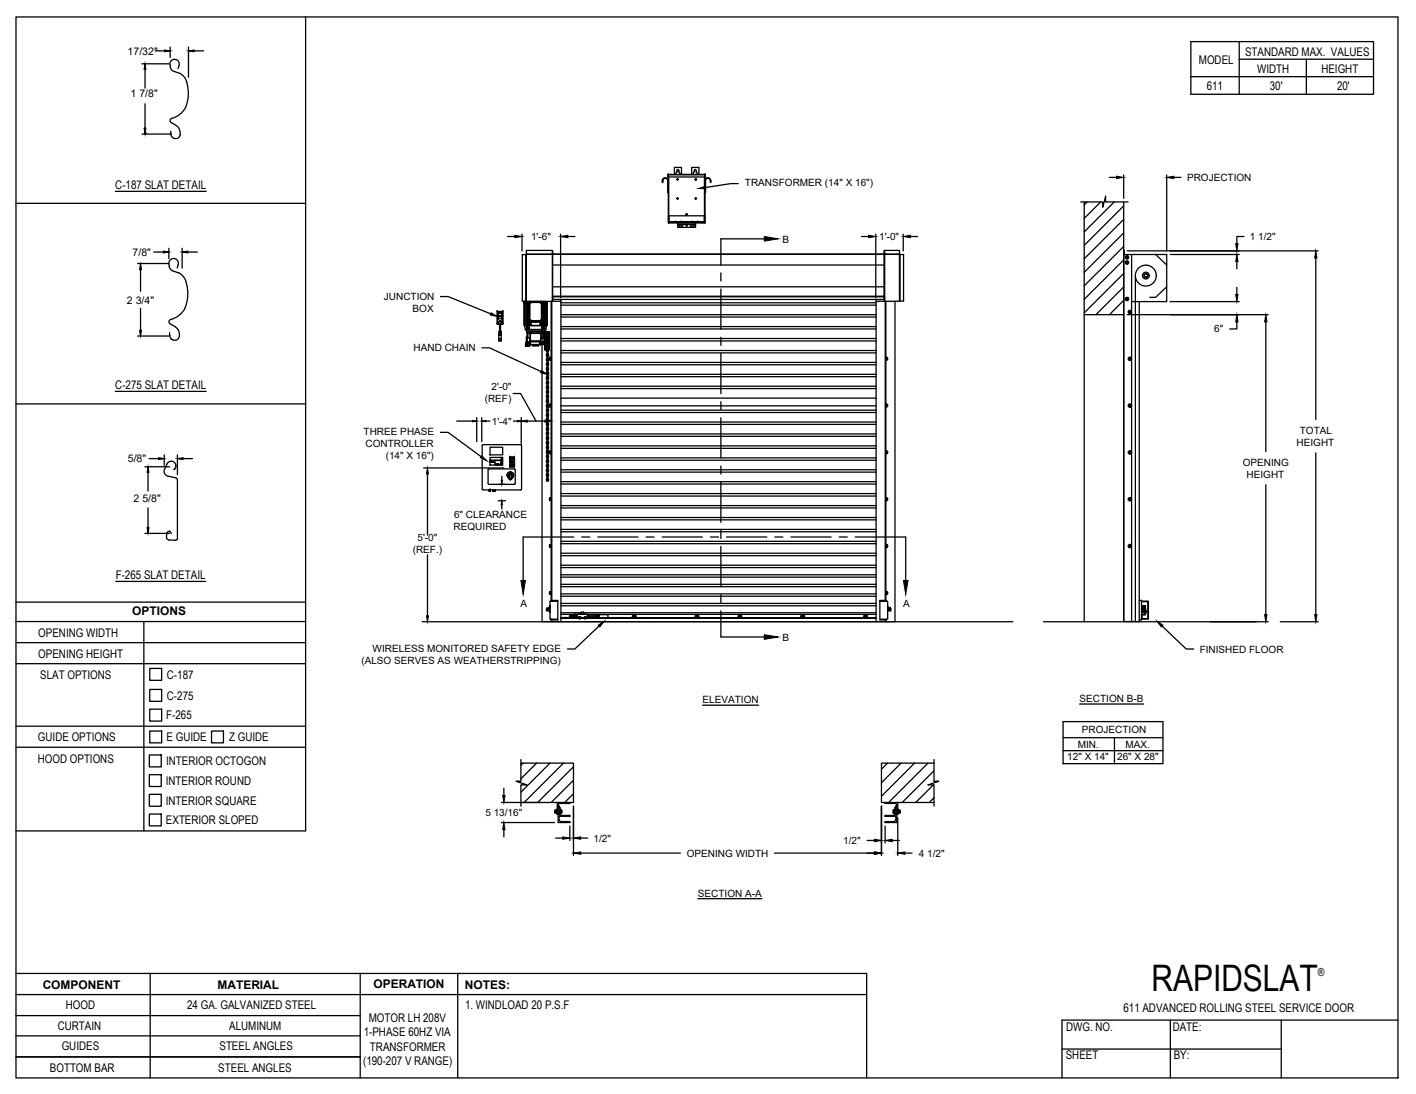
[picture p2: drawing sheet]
<svg xmlns="http://www.w3.org/2000/svg" width="279mm" height="216mm" viewBox="0 0 279 216" stroke-linecap="round" stroke-linejoin="round" font-family="sans-serif">
<!-- layer: MOTOR LH -->
<g fill="none" stroke="#000" stroke-width=".25">
<path d="M130.7 35.7a.59 .59 0 0 1 .6-.6 .59 .59 0 0 1 .6 .6h-.2v2.3h.2M130.7 35.7h.1v.3h-.1zM130.8 35.7a.48 .48 0 0 1 .5-.5 .48 .48 0 0 1 .4 .5M131.8 34.5v.4v-.4M131.9 34.5h.1M131.9 34.9v9.1h7.2v-9.1M131.9 34.4v.1M132 34.9l-.1 8.9h7.1M133.1 34.4v-1.4h1.4v1.4M133.4 34.4l.2-.8 .2-.2 .1 .2 .3 .8M133.5 35.4h.3l-.1 .2zM133.5 39.2l.2-.2 .1 .2-.1 .1z"/>
<path d="M133.7 35.4v-.2v.2M136.5 34.4v-1.4h1.4v1.4M137 33.6l.2-.2 .2 .2M137 33.9l-.2 .5M137 33.6v.3M137.1 39.2l.2-.2 .1 .2-.2 .1zM137.2 35.2l.2 .2-.1 .2-.2-.2zM137.3 33.9l.3 .5M137.4 33.6v.3M139 34.9v9.1M139.1 34.4v.1M139.1 34.4l-7.3 .1h7.3v.4h-7.3v-.4"/>
<path d="M139.1 34.4l.1 .1M139.1 34.5h.1M139.1 34.5l.1 .4zM139.2 35.7a.48 .48 0 0 1 .5-.5 .48 .48 0 0 1 .4 .5M139.2 35.7v2.3h-.1M140.2 35.7h.1v.3h-.1zM140.3 35.7a.58 .58 0 0 0-.6-.6 .58 .58 0 0 0-.6 .6h.1M213.2 39.9h4.4v1l.5-2v1h4.5M213.9 39.9v82.8M214.5 39.9l-.6 .5M217.2 39.9l-3.3 3.2M218.1 38.9h.1"/>
<path d="M219.9 39.9l-6 5.9M221.7 39.9v82.8M103.1 50.2h.7v9.2h-.7zM103.4 59.8h.1M103.5 59.8h.1M103.5 59.8v4.4M103.5 59.7h.1M103.5 59.7h.4M103.5 59.7l-.1 .1M103.6 59.4l-.1 .3M103.7 59.8h-.3h.4v4.4M103.8 50.2v9.2"/>
<path d="M103.8 59.4h.1M103.9 50.2h-.1M103.9 59.5h.1M103.9 59.5v.2M103.9 50.2h5.2M103.9 50.1h4.9M103.9 59.4v.1M104 59.7v4.6h-.5M104 59.8h-.5v4.4M104.1 59.5v.2M104.1 59.8v4.4M104.1 59.7v.1"/>
<path d="M104.3 59.8h.1M104.3 59.8h-.3v4.4h.3M104.4 59.8l-.1 .2M104.4 59.7h-.5M104.4 59.6h2.5v3.8h-2.5zM104.4 59.5h.1M104.4 59.9v3.2M104.5 59.8v.1zM104.5 59.5l-.1 .2v3.6M104.5 59.9l.2-.2h1.9l.2 .2v3.2l-.2 .2h-1.9l-.2-.2zM104.5 59.8h.1M104.5 59.5h2.3"/>
<path d="M104.6 59.7l-.1 .1M104.6 59.6l.1 .1zM104.7 59.6h1.9M105.1 59.5h.1M105.7 59.5h.1M106.6 59.6l.1 .1M106.7 59.7l.1 .1M106.8 59.5l.2 .2M106.8 59.8v.1M106.8 59.8l.1 .1h-.1M106.8 59.8l.1 3.3M106.9 59.9l-.3-.3h-1.9l-.2 .2v3.3"/>
<path d="M106.9 59.5h.1M107 59.7v3.6M107 59.5v63.2M107 59.7h.1M107 59.8v4.4l-.2-.1M107 59.8h.1M107.2 59.7v.1M107.3 59.5v.2h-.3M107.4 59.7v4.6M107.5 59.7h.3M107.5 59.5v.2h-.2M107.6 59.8v4.4"/>
<path d="M107.8 59.8h.1M107.8 59.8h.2h-.2M107.8 59.5v.2M107.8 59.7v4.6M107.9 59.8v4.4M108 59.8h.1M108 59.8h-1M108 59.8v4.4h-.6M108.8 59.5v59.2M108.9 50.1v.1M108.9 59.5v59M109 50.1v-.7h-5.1v10"/>
<path d="M109 58.6v.7M109 59.5h1.7M109 50.2v9.3h-5.1M109 58.4h65.6M109 58.7h.1M109 59.2h.1M109 58.8h.1M109 59h.1M109.1 50.1l-.3 .1M109.1 59.1v-8.9h65.3v8.9M109.1 49.4v.7h65.3v-.7M109.1 59.1h65.4"/>
<path d="M109.1 58.6h65.3M109.1 52.3h65.3M109.1 56.6h65.3M109.1 59.1v.4M110.7 59.1v63.6M110.7 59.8h62.2M131.9 42.6h7.2M131.9 43.8h.1M131.9 42.7h.1M131.9 42.6v1.4M132 43.8v.1M132 43.8v.2"/>
<path d="M132 43.8h7M132 43.8h.1M132 42.6v1.2M132 43.9h7zM132.4 43.9h6.2M133 43.8v.1M133.3 43.8h.1M133.7 44.3h3.5h-3.5M133.7 44v.9h3.5v-.9M133.8 43.8v.1M134.1 44.4l-.1 .2h.6l.1-.1-.1-.1M134.1 44.4h.5"/>
<path d="M134.4 43.8h.1M134.7 43.8v.1M135.4 42.2l-.1 .1 .1 .1h.2v-.2M135.4 42.3h.2M136.3 43.8v.1M136.3 44.4l-.1 .2h.7l.1-.1-.1-.1M136.3 44.4h.6M136.6 43.8h.1M137.1 43.8v.1M137.7 43.8h.1M138 43.8v.1M138.6 43.8v.2"/>
<path d="M139 43.8h.1M139 42.6v1.2M139 43.8l-.1 .1M139 42.7h.1M139.1 43.8h.1M139.1 42.6v1.4M172.9 59.1v63.6M174.4 50.1l3.1 .1M174.4 50.2h.2v9.3M174.5 58.9h.1M174.5 58.7h.1M174.5 59.2h.1"/>
<path d="M174.5 58.4v1.1M174.6 50.1v-.7h2.9v10l-4.6 .1M174.6 50.2h3.7v9.2h-.8M174.6 58.6v.7M174.7 50.1v.1M174.7 59.5v59M174.8 50.1v.1M174.8 59.5v59M176.6 59.5v63.2M177.5 50.2h.1M177.5 50.2v9.3M177.6 50.2v9.2"/>
<path d="M221.7 50.2h.1M221.7 49.5h.1M221.7 53h.1M221.7 50.3h.1M221.7 40.6l-7.8 7.8M221.7 43.3l-7.8 7.8M221.7 46l-7.8 7.7M221.7 48.6l-7.8 7.8M221.7 51.3l-7.8 7.8M221.7 54l-7.8 7.7M221.7 56.6l-5.5 5.5M221.7 59.3l-2.8 2.8"/>
<path d="M221.8 49.5v.7v-.7M221.8 50.2h.1M222.4 51.6l.2 .1zM222.4 52l.2-.1zM222.4 51.6l-.2 .1v.2l.2 .1M222.4 50.6l.2 .1zM222.4 51l.2-.1zM222.4 50.6l-.2 .1v.2l.2 .1M222.4 58.8l.2 .1zM222.4 59.2l.2-.1zM222.4 58.8l-.2 .1v.2l.2 .1M222.4 58.8l-.2 .1 .1 .3 .3-.1-.1-.3"/>
<path d="M222.4 50.6l-.2 .1 .1 .3 .3-.1-.1-.3M222.4 50.6h.1M222.4 58.8h.1M222.5 51.6l.1 .3-.3 .1-.1-.3 .2-.1M222.5 50.6h.1M222.5 51.6h.1M222.6 51.7h.1M222.6 51.7v.2v-.1M222.6 51.9h.1M222.6 50.7h.1M222.6 50.7v.2v-.1M222.6 50.9h.1"/>
<path d="M222.6 58.9h.1M222.6 58.9v.2v-.1M222.6 59.1h.1M223.3 50.2v72.5M223.3 59.5h6.8M224 54.4v68.3M224.8 59.5v63.2h-3.1v-72.5h8.5v9.3M226.1 54.7h.1l.1 .1h-.2zM226.4 54.3a.36 .36 0 0 0-.6-.1 .36 .36 0 0 0 .3 .6 .37 .37 0 0 1-.3-.6 .37 .37 0 0 1 .6-.1 .37 .37 0 0 1-.2 .6l.2-.3M226.4 54.3h.1M226.4 54.3l.1 .1M226.5 54.4h.1"/>
<path d="M228 50.2l2.2 2.1M230.2 56.6l-2.2 2.1h-1.1M98.1 64h.3M98.1 61.5h1.1v2.3M98.1 61.5h.1M98.1 63.8h.1M98.1 61.5v2.5M98.1 61.5h1.1M98.3 61.7l.1 .1zM98.3 62.8h.1M98.3 62.9h.1M98.3 62.3h.1"/>
<path d="M98.3 62.4h.1M98.3 61.7h.1M98.3 61.8h.1M98.3 63.9v.1M98.3 63.9h-.2l.2 .1M98.4 62.9h.1M98.4 62.8h.1M98.4 62.3h.1M98.4 62.4h.1M98.4 61.7h.1M98.4 61.8h.1M98.4 67.2h.1"/>
<path d="M98.4 67.2h.5M98.4 66.9h.5M98.4 63.5h.5M98.4 63.5v.3h-.3M98.4 63.8v.2M98.4 65.9v.2M98.4 66.8v.4M98.4 66.8h.5M98.4 66h.5M98.4 66.2h.5M98.4 66.2v.6M98.5 65.6h.1"/>
<path d="M98.5 65.6h.2M98.5 65.6l-.1 .4M98.5 64h.3M98.5 64h.1M98.6 64v1.6M98.6 63.3l-.2 .2M98.6 63.3h.1M98.7 65.6h.1M98.7 65.6h.2M98.7 63.3l.2 .2M98.8 64v1.6M98.8 64h.1"/>
<path d="M98.8 65.6h.1M98.9 65.6v.4M98.9 65.9v.2M98.9 66h.1M98.9 67.2h.1M98.9 64h.1M98.9 63.8v.2h-.5M98.9 63.5h.1M98.9 66.8v.1M98.9 63.5v.3M98.9 66.2v.6M98.9 63.8h.3"/>
<path d="M98.9 66.9v.3M98.9 63.9h.3zM99 62.8h.1M99 62.9h.1M99 62.3h.1M99 62.4h.1M99 61.7h.1M99 61.8h.1M99.1 62.9h.1M99.1 62.8h.1M99.1 62.4h.1M99.1 62.3h.1"/>
<path d="M99.1 61.7h.1M99.1 61.8h.1M99.2 63.8h.1M99.2 61.5h.1M99.2 61.5v2.5h-.3M103.5 64.2l.2 .8M103.7 65h4M103.7 65l.2 .3M103.7 68.3h.1M103.7 67.7h.1M103.7 68l.2-.1v.1zM103.8 67.7h.1z"/>
<path d="M103.8 67.7h.1M103.8 67.9h.1M103.8 67.9l-.1 .2 .1 .1M103.8 64.2h-.4v-4.4h.4v4.4M103.8 64.2h.2M103.8 67.8l-.1 .1M103.8 67.6v.1M103.8 67.8h.1M103.8 67.8v.1M103.8 68.3h.6M103.8 67.8l.1 .1M103.9 68.1l.1 .1"/>
<path d="M103.9 68.1h.1M103.9 67.6h.1M103.9 68.1v.2l-.1-.1h.1M103.9 67.9h.1M103.9 68.3h.1M103.9 68.3h.1zM103.9 67.9v.2M103.9 64.3h.5l.1 .5h-.6zM103.9 67.7l-.1 .1M103.9 64.3h.1M103.9 67.9l-.2 .1 .1 .3h.5M103.9 68v.1"/>
<path d="M103.9 65.3h3.5M103.9 65.3v.1h3.5v-.1M103.9 67.9l.1 .3M103.9 66.5v1M103.9 64.8h.1M104 68.3h.1M104 68.3h-.1h.1M104 64.8h.1M104 64.8h.2M104 68.3h-.1M104 66.4l.1 .1M104 65.6v-.2v1"/>
<path d="M104 68.2h.2M104 66.5h-.1v1.4M104 67.6v.3M104 67.6v.5M104 67.6l-.1-.1v.7M104 66.5v1h.5M104 65.6h.1M104 67.7h.1M104 68h.1M104 66.5h.1M104 68.1v.1M104 68.1h.1"/>
<path d="M104 67.4h.5M104 68l.1 .1M104.1 68v-.2v.3M104.1 68v.1M104.1 68.1h.1M104.1 66.5v-.8h3.2l.1 .9M104.1 66.5h.1M104.1 64.3l-.1 .6M104.1 65.8h.4M104.1 68h.1M104.1 68.3h.1M104.1 68.3h.1z"/>
<path d="M104.1 68.3h.3M104.1 67.8v.3M104.1 67.7l.1 .2M104.1 67.7h.1M104.1 64.2l3.1 .1M104.1 68.1l.1 .1M104.2 65.7v1M104.2 68.2h.1M104.2 68.3h.1M104.2 67.5v.7M104.2 67.5l-.1 .2M104.2 67.9h.1"/>
<path d="M104.2 64.8h.1M104.2 68.3h-.1h.1M104.2 67.5v.4zM104.2 67.9v.3v-.3M104.2 64.8v.1l-.2-.1M104.2 67.5h.1M104.2 67.7h.3M104.2 68.1h.4M104.3 68.3h.1M104.3 68.2h.2l-.2 .1zM104.3 64.1h.1M104.3 63.3l.2 .2"/>
<path d="M104.3 60v.7M104.3 62.7l.1 .4zM104.3 68.1h.1M104.3 61.7h.1M104.3 60.9v.8M104.3 60h.1M104.3 60.7h.1M104.3 60.7v.2M104.3 61.7v.3M104.3 62.3v.4M104.3 63.1v1.1M104.3 68.1l-.1 .1"/>
<path d="M104.4 60.9l-.1 .9M104.4 61.9v.5M104.4 68.3h.1M104.4 63.4v.8M104.4 68.2h.1M104.4 63.1l.1 .1M104.4 63.1h.1M104.5 68.1l-.2 .2M104.5 63.1v.1M104.5 68.3h-.1M104.5 67.4v.4h-.3M104.5 67.7h.1"/>
<path d="M104.5 63.2l.2 .2M104.5 67.8l.1 .1M104.5 65.8h.1M104.5 66.8h.1M104.5 68.1l-.1 .1M104.5 66.8v.6M104.5 67.9h.1M104.5 63.2l.2 .1M104.5 63.4v.1M104.5 65.7v.1M104.5 67.4v.5M104.5 65.8h.4"/>
<path d="M104.6 66.8v1.1M104.6 63.5v.7h.1v-.7M104.6 64.1l-.3 .1M104.6 66.8h.1M104.6 66.8h-.1M104.6 65.8h.2M104.6 65.8v.9l-.5-.1v-.1M104.6 67.3h.1M104.6 66.8v.5zM104.6 67.9h.1M104.6 67.4v.7M104.6 65.8h.1"/>
<path d="M104.6 65.8v1.5M104.6 67.5l.1 .4M104.6 67.9v.2M104.6 63.3h.1M104.6 66.8h-.1v.6M104.7 67.9v.1h2M104.7 67.3h1.9v.1l-1.9 .1zM104.7 67.9h.1M104.7 67.9h-.1M104.7 64.1h.1M104.7 68h2M104.7 63.3h.1"/>
<path d="M104.7 63.4h1.9M104.8 65.8h.1M104.8 63.5v.7h1.8v-.7M104.9 65.8h-.1M104.9 65.8h1.6M104.9 65.7v.1M105 63.5h.1M105 63.5h.8M105.1 68v.1M105.1 68.1h1.2M105.1 68.1v.1M105.1 68.2h1.1"/>
<path d="M105.1 68.2h.1M105.8 63.5h-.8M105.8 63.5h.1M105.9 63.5h.1M105.9 63.5h.6M106 63.5h.5M106.3 68.1l-.1 .1M106.3 68v.1M106.5 65.8h.1M106.5 65.7v.1M106.5 65.8h.3M106.5 63.5h.1"/>
<path d="M106.6 65.8h.1M106.6 67.5a.25 .25 0 0 0-.1 .2 .25 .25 0 0 0 .1 .2l.1 .1M106.6 67.4v.1M106.6 67.8h.1M106.6 67.8l.1 .2M106.6 68h.1M106.6 67.3v.1M106.6 67.4h.1M106.6 63.3h.1l-.1 .1zM106.6 67.5l-.1 .2 .1 .1M106.7 68h.1M106.7 64.1h.1"/>
<path d="M106.7 65.8h.1M106.7 66.7l-.1 .6M106.7 66.8l-.1 .5M106.7 65.8v.9M106.8 64.1h.1M106.8 65.8h-.1M106.8 63.1h.1l-.1 .1zM106.8 63.2l-.1 .1M106.8 63.4l-2.3 .1M106.8 65.7v.1M106.8 65.7h.5M106.9 63.1l-.3 .3h-1.9"/>
<path d="M107 63.3h.1M107 64.3h.3v.5h.2v-.5h-.1h.4M107 63.4v.8M107 63.3l-.2 .2v.7h-.1v-.7M107 64.1l.3 .1v-4.4v4.4M107.1 64.8h.1M107.2 64.8l.2 .1zM107.2 65.7v1l.2-.1M107.2 66.7h-.4M107.2 67.5h-.6M107.2 67.5l.1 .3M107.2 67.5v.3"/>
<path d="M107.2 67.8h-.6M107.2 67.5h-.5M107.2 64.2v.1M107.3 67.7l-.7 .1M107.3 67.7l-.1 .1M107.3 64.3h-.3l-.1 .5h.5M107.3 64.3h.2M107.3 67.7h.1M107.3 67.5h.1M107.3 67.6h.1M107.3 67.8h.1M107.3 67.6l.1 .4"/>
<path d="M107.3 67.6v.1M107.3 64.8v.1M107.4 67.5v.2M107.4 65.4v1M107.4 66.6l-.1 .9M107.4 66.6l-.7 .1M107.4 64.8h.1M107.4 66.7h.1M107.4 66.6h.1M107.4 66.5v1.5h-.7M107.4 66.5h.1M107.5 66.6h.1"/>
<path d="M107.5 66.6v1.7M107.5 67.9h.1M107.5 65.8h.1v2.9h-.1zM107.5 68.7l.1 .4M107.5 66.3v.3M107.5 68.8l.1 .3M107.6 67.6l.1 1.1M107.6 66.9l.1-1.1v2.9M107.6 65.4l-.1 .4M107.6 65.4l.7 .1M107.6 69.1h.2M107.6 65.4l-.1 .3"/>
<path d="M107.7 68.7v.2M107.7 68.7l-.1 .2h.1M107.7 65.7h.1M107.7 65.7v3M107.7 68.7h.1M107.7 68.7v.1M107.7 65.7l.1-.1v3.3M107.7 67.5h.1M107.7 66.8v-.2v.2M107.7 68v.3v-.2M107.7 66.4v-.3v.3M107.7 67.3h.1"/>
<path d="M107.7 68.1v.3M107.7 67.1h.1M107.7 66.1h.1M107.7 68.4h.1M107.7 65.7v3.1l.1 .1M107.7 65.6v.2M107.7 65.6l-.1 .2M107.7 65.6h.1M107.7 65.7v3.1M107.7 68.8h.1M107.7 65l-.3 .3M107.7 65.7v3.2"/>
<path d="M107.8 65.6v3.3M107.8 68.9h.1M107.8 65.6h.1M107.8 65.6l.2 .4M107.8 69l.2 .4M107.8 68.1l.2 .4M107.8 74.5l.2 .4M107.8 67.6h.1M107.8 67.8h.1M107.8 68.7h.1M107.8 67.4l.2 .2M107.8 72.9l.2 .2"/>
<path d="M107.8 73.8l.2 .2M107.8 64.3l-.1 .7M107.9 68.8h.1M107.9 68.1l.1 .3M107.9 74.5l.1 .3M107.9 69.1h.2M107.9 67.4l.1 .1M107.9 72.9l.1 .1M107.9 73.8l.1 .1M107.9 68.6v.2M108 68.6h.1M108 66h.1"/>
<path d="M108 68.5v.1M108 69.8v.5M108 69.3v-.4h.1v.4M108 68h-.1M108 67.1l-.1 .3M108 66.1v1l.1-1M108 70.7v.5M108 71.6v1.1l.1-1.1M108 72.6l-.1 .3M108 73.5l-.1 .3M108 74.4l-.1 .1M108 75.7l-.1-.4h.2v.4"/>
<path d="M108 76.2v.4M108 77.1v.5M108 78v.5M108 78.9v1.1l.1-1.1M108 79.9l-.1 .3M108 69.7l-.2 .2 .2 .5M108 68.8l-.2 .2M108 67.8l-.2 .2M108 66.9l-.2 .5M108 66l-.2 .5 .2 .2M108 70.6l-.2 .2 .2 .5M108 71.5l-.2 .2 .2 .5"/>
<path d="M108 72.5l-.2 .4M108 73.4l-.2 .4M108 74.3l-.2 .2M108 75.2l-.2 .2 .2 .5M108 76.1l-.2 .2 .2 .5M108 77l-.2 .2 .2 .5M108 77.9l-.2 .2 .2 .5M108 78.8l-.2 .5 .2 .2 .2-.2v-.3l-.1-.2M108 79.8l-.2 .4M108 77.2v-.7l.1 .7M108 68.4v.5M108 69.3v.6"/>
<path d="M108 72.9v.6M108 74.8v.6M108 69.9h.1M108 69.3h.1M108 68.4h.1M108 66.5h.1M108 72h.1M108 73.5h.1M108 72.9h.1M108 74.8h.1M108 77.2h.1M108 79.3h.1"/>
<path d="M108 67.4h.1l-.1 .7zM108 65.8l.1 .1-.1 .3zM108 70.2h.1l-.1 .6zM108 71.1h.1l-.1 .6zM108 73.8l.1 .1-.1 .6zM108 75.6l.1 .1-.1 .6zM108 77.5h.1l-.1 .6zM108 78.4h.1l-.1 .6zM108 68.1v.2M108 66.2v.3M108 67.1v.3M108.1 69.7l.1 .2-.1 .5"/>
<path d="M108.1 68.8l.1 .2M108.1 67.8l.1 .2M108.1 66.9l.1 .5M108.1 66l.1 .5-.1 .2M108.1 70.6l.1 .2-.1 .5M108.1 71.5l.1 .2-.1 .5M108.1 72.5l.1 .4M108.1 73.4l.1 .4M108.1 74.3l.1 .2M108.1 75.2l.1 .2-.1 .5M108.1 76.1l.1 .2-.1 .5M108.1 77l.1 .2-.1 .5"/>
<path d="M108.1 77.9l.1 .2-.1 .5M108.1 79.8l.1 .4M108.1 69.8v.5M108.1 68h.1M108.1 67.1v.3M108.1 70.7v.5M108.1 72.6v.3M108.1 73.5v.3M108.1 74.4v.1M108.1 76.2v.4M108.1 77.1v.5M108.1 78v.5"/>
<path d="M108.1 79.9v.3M108.1 68.5v.1M108.1 68.6h.1M108.1 66h.1M108.1 68.6v.2M108.1 68.4v.5M108.1 69.3v.6M108.1 72.9v.6M108.1 74.8v.6M108.1 68.1v.3M108.1 74.5v.3M108.1 67.4v.1"/>
<path d="M108.1 72.9v.1M108.1 73.8v.1M108.1 68.8h.1M108.2 67.4l-.1 .2M108.2 72.9l-.1 .2M108.2 73.8l-.1 .2M108.2 68.9l.1 .1M108.2 65.6l-.1 .4M108.2 68.9h.1M108.2 65.6h.1M108.2 69l-.1 .4M108.2 68.1l-.1 .4"/>
<path d="M108.2 74.5l-.1 .4M108.3 65.5l-.1 3.4M108.3 65.5v3.5M108.3 69h.1M108.3 65.5h.1M108.3 65.5v1.7M108.3 67.2h.1M108.3 67.2v1.8M108.3 66.8v.4v-.2M108.3 67.5v-.1v.3M108.3 69h-.1M108.4 70.9h.1"/>
<path d="M108.4 70.6h.3l-.2-.1-.1 .4M108.4 79.9h.1M108.4 70.6v.1M108.4 70.6v.3M108.4 79.9v.3M108.5 70.9l.2 .1h-.2zM108.5 79.8h.2l-.2 .1zM108.5 79.9l-.1 .3M108.5 70.5v.5M108.5 79.8v.5M108.7 70.6v.3M108.7 79.9v.3"/>
<path d="M108.7 70.5h.1M108.7 79.8h.1M108.7 71h.1M108.7 69.2h.1M108.8 70.5v.5M108.8 79.8v.5M110.7 62.1h62.2M110.7 78.6h62.2M110.7 76.2h62.2M110.7 76.7h62.2M110.7 73.9h62.2M110.7 74.3h62.2"/>
<path d="M110.7 71.5h62.2M110.7 72h62.2M110.7 69.2h62.2M110.7 69.6h62.2M110.7 66.8h62.2M110.7 67.3h62.2M110.7 64.5h62.2M110.7 64.9h62.2M110.7 62.6h62.2M110.7 60.2h62.2M174.8 70.4v.7M174.8 79.7v.6"/>
<path d="M174.8 70.9h.1M174.8 70.6v.3l.2 .1M174.8 70.6h.3M174.8 71h.1M174.9 79.9h.1l.1 .3M174.9 70.9l.1 .1M174.9 70.7h.1l.1 .2M174.9 79.8h-.1M174.9 70.5l-.1 .1M175 79.9l-.1-.1-.1 .4M175 70.5l.1 .5M175 79.8h.1"/>
<path d="M175.1 79.9h.1M175.1 79.8l-.1 .4M175.1 71h-.1M175.1 70.6v.3M175.1 79.9v.3M175.1 70.6v.1M175.1 70.9h.1M213.9 62.1h7.8M221.7 62l-.1 .1M222.9 70.6l.3 .1zM222.9 71l.3-.1zM222.9 70.6l-.1 .1v.2l.1 .1"/>
<path d="M222.9 79.8l.3 .1zM222.9 79.8l-.1 .1v.3l.1 .1M223.2 70.7v.2v-.1M223.2 79.9v.3v-.1M95.3 87.8l-.2 .1v8.6l.2 .2M95.3 87.8h7.4l.2 .1v8.7l-7.6 .1M96.5 95.6h5M96.5 96.8h.3h-.3M96.5 96.8h.3M96.5 96.8h.1M96.5 96.7v.2h.3v-.2M96.7 88.3h2.5v1.5h-2.5z"/>
<path d="M96.7 90.3h2.5v1.5h-2.5zM96.7 90.8h2.4M96.7 90.9h.2l-.2 .1M96.7 90.9v.1M96.8 96.8h.1M96.8 91.1h.1l-.1 .1zM96.8 90.9v.1M97.1 91.1l.1 .1zM97.3 96.9h.1M97.3 96.8h.1M97.3 96.9h.4h-.4M97.3 96.8h.4h-.4"/>
<path d="M97.3 96.9h.4M97.3 96.8h.4M97.3 96.7v.3h.4v-.3M97.4 91.1l.1 .1zM97.6 90.9h1.2v.8h-1.1zM97.7 96.9h.1M97.7 96.8h.1M97.7 90.9h.1M97.8 91.8h.1M97.8 91.7v.1M97.9 91.8h.1M98 91.8h.1"/>
<path d="M98.1 91.8h.1M98.1 91.8h-.1M98.2 91.8h.1M98.2 91.7h-.4h.4M98.2 91.7v.1M98.2 91.8h-.4M98.3 91.7h.1M98.7 91.7h.1M98.8 91.7h.1M98.9 90.6h.2M98.9 91.5h.2M98.9 90.5l.1 .2z"/>
<path d="M99.1 91.5h-.2l.2 .1M99.1 90.6h.1M99.1 91.5v.1M99.1 91.5h.1M99.1 90.3v1.5M99.1 90.3v1.5v-1.5M100.4 93.9h.1M100.4 93.9v.5M100.4 94.4a.33 .33 0 0 0 .3 .3 .33 .33 0 0 0 .3-.3M100.4 94.3a.65 .65 0 0 1-.2-.9 .65 .65 0 0 1 1 0 .65 .65 0 0 1-.2 .9M100.4 94.4l.3 .2 .3-.2M100.6 93.5l-.2 .4"/>
<path d="M100.6 93.5h.1M100.6 93.5h.3v1h-.3v-1.1v.1M100.6 90.2v1.9M100.6 92.1h.9M100.6 90.2h.9M100.6 93.5h.2M100.6 90.2h.1M100.7 94.6v.1M100.8 93.5h.1M100.8 93.5l.2 .4M100.8 93.5h-.1a.32 .32 0 0 0-.3 .4M100.9 93.3h-.3"/>
<path d="M100.9 93.5l.1 .4M100.9 93.5h.1M100.9 93.4v.1M100.9 91.8h.1M100.9 90.6h.1M100.9 90.5h.1M100.9 90.5v.1M101 91.8h.1M101 91.2h.1M101 91.1v.1M101 90.6h.1M101 90.5h.1"/>
<path d="M101 90.5v.1M101 91.8h-.1M101 91.1h.1M101 93.9v.5M101 93.9h.1M101 90.5l.1 .1M101 91.1l.1 .1M101.1 90.6h.1M101.1 91.2h.1M101.1 91.8h.1M101.1 91.1v.1M101.1 90.5h.1"/>
<path d="M101.5 92.1h.1M101.5 90.2h.1M101.5 90.2v1.9M101.6 92.7l-.1-.2-5.1 .1-.1 2.8 .1 .2M101.6 95.4l-.1 .2M101.7 92.7v2.7M107.8 81.8l.2 .4M107.8 87.2l.2 .5M107.8 90l.2 .4M107.8 91.8l.1 .4h.1h.2v-.4M107.8 80.2l.2 .2M107.8 81.1l.2 .2"/>
<path d="M107.8 82.9l.2 .2M107.8 84.8l.2 .2M107.8 91.1l.2 .2M107.9 81.8l.1 .9 .1-.9M107.9 87.2l.1 .4M107.9 90l.1 .3M107.9 91.8l.1 .3M107.9 80.2l.1 .1M107.9 81.1l.1 .1M107.9 82.9l.1 .1M107.9 84.8h.1M107.9 91.1l.1 .1"/>
<path d="M107.9 91.8h.2M108 80.8l-.1 .3M108 81.7l-.1 .1M108 82.6l-.1 .4M108 83.9l-.1-.4h.2v.4M108 84.4l-.1 .4M108 85.7l-.1-.3 .2-.1v.4M108 86.3v.4M108 87.2h-.1M108 88.1v.4M108 89v.4M108 89.9h-.1"/>
<path d="M108 90.8l-.1 .3M108 93.1l-.1-.4 .2-.1v.5M108 93.5v.5M108 94.4v.5l.1-.5M108 80.7l-.2 .4M108 81.6l-.2 .2M108 82.5l-.2 .5M108 83.4l-.2 .2 .2 .4M108 84.3l-.2 .5M108 85.2l-.2 .5 .2 .2 .2-.2v-.3l-.1-.2M108 86.1l-.2 .2 .2 .5M108 87l-.2 .2"/>
<path d="M108 87.9l-.2 .2 .2 .5M108 88.8l-.2 .2 .2 .5M108 89.8l-.2 .1M108 90.7l-.2 .4M108 91.6l-.2 .2M108 92.5l-.2 .2 .2 .5M108 93.4l-.2 .2 .2 .5M108 94.3l-.2 .5 .2 .2 .2-.2v-.3l-.1-.2M108 83.5v-.6l.1 .6M108 85.4v-.7l.1 .7M108 90.3v.6l.1-.6M108 91.7v-.6l.1 .6"/>
<path d="M108 94.5v-.6l.1 .6M108 80.2v.6M108 85.7v.6M108 92.1v.6M108 80.8h.1M108 80.2h.1M108 82.1h.1M108 86.3h.1M108 85.7h.1M108 90.2h.1M108 92.1h.1M108 94.5h.1"/>
<path d="M108 81.1l.1 .1-.1 .6zM108 83.8l.1 .1-.1 .6zM108 86.6h.1l-.1 .6zM108 87.5h.1l-.1 .7zM108 88.4h.1l-.1 .7zM108 89.3h.1l-.1 .7zM108 93h.1l-.1 .6zM108 82.2h.1M108.1 80.7l.1 .4M108.1 81.6l.1 .2M108.1 82.5l.1 .5M108.1 83.4l.1 .2-.1 .4"/>
<path d="M108.1 84.3l.1 .5M108.1 86.1l.1 .2-.1 .5M108.1 87l.1 .2M108.1 87.9l.1 .2-.1 .5M108.1 88.8l.1 .2-.1 .5M108.1 89.8l.1 .1M108.1 90.7l.1 .4M108.1 91.6l.1 .2M108.1 92.5l.1 .2-.1 .5M108.1 93.4l.1 .2-.1 .5M108.1 80.8v.3M108.1 81.7v.1"/>
<path d="M108.1 82.6v.4M108.1 84.4v.4M108.1 86.3v.4M108.1 87.2h.1M108.1 88.1v.4M108.1 89v.4M108.1 89.9h.1M108.1 90.8v.3M108.1 93.5v.5M108.1 80.2v.6M108.1 85.7v.6M108.1 92.1v.6"/>
<path d="M108.1 87.2v.4M108.1 90v.3M108.1 91.8v.3M108.1 80.2v.1M108.1 81.1v.1M108.1 82.9v.1M108.1 84.8h.1M108.1 91.1v.1M108.2 80.2l-.1 .2M108.2 81.1l-.1 .2M108.2 82.9l-.1 .2M108.2 84.8l-.1 .2"/>
<path d="M108.2 91.1l-.1 .2M108.2 81.8l-.1 .4M108.2 87.2l-.1 .5M108.2 90l-.1 .4M108.4 89.4h.1M108.4 98.6v.1M108.4 80.1v.1M108.4 98.4l.1-.1h.2v.1M108.4 89.1h.3l-.2-.1v.5M108.4 89.4h.3v.1M108.4 89.1v.1M108.4 98.7h.1"/>
<path d="M108.4 98.4h.1M108.4 89.1v.3M108.4 98.4v.3M108.5 89.5h.2M108.5 89.5h.1M108.5 98.4h.2v.3h-.2zM108.5 98.7v.1h.2M108.5 80.2h.2l-.2 .1zM108.5 98.3v.5M108.5 89v.5M108.7 98.7v.1M108.7 89.1v.3"/>
<path d="M108.7 98.3h.1M108.7 89h.1M108.7 80.2v.1M108.7 89.5h.1M108.8 98.3v.5M108.8 89v.5M110.7 99.8h62.2M110.7 97.4h62.2M110.7 97.9h62.2M110.7 95.1h62.2M110.7 95.5h62.2M110.7 92.7h62.2"/>
<path d="M110.7 93.2h62.2M110.7 90.4h62.2M110.7 90.8h62.2M110.7 88h62.2M110.7 88.5h62.2M110.7 85.6h62.2M110.7 86.1h62.2M110.7 83.3h62.2M110.7 83.8h62.2M110.7 80.9h62.2M110.7 81.4h62.2M110.7 80.1h62.2"/>
<path d="M174.8 98.2v.6M174.8 88.9v.7M174.8 98.7h.1M174.8 98.7h.2M174.8 89.4h.1M174.8 89.1v.3l.2 .1M174.8 89.1h.3M174.8 80.2h.1M174.8 80.2h.2M174.8 89.5h.1M174.9 98.6l.1 .1M174.9 98.4h.1l.1 .3"/>
<path d="M174.9 89.4l.1 .1M174.9 89.2h.1l.1 .2M174.9 80.1l.1 .1M174.9 98.3h-.1M174.9 89l-.1 .1M175 98.4l-.1-.1-.1 .4M175 89l.1 .5M175 98.3h.1M175.1 98.4h.1M175.1 98.3l-.1 .4M175.1 89.5h-.1M175.1 89.1v.3"/>
<path d="M175.1 98.4v.3M175.1 89.1v.1M175.1 98.6v.1M175.1 89.4h.1M175.1 80.1v.1M222.9 89.1l.3 .1zM222.9 89.5l.3-.1zM222.9 89.1l-.1 .1v.2l.1 .1M222.9 98.3l.3 .1zM222.9 98.8l.3-.2zM222.9 98.3l-.1 .1v.2l.1 .2M222.9 80.3l.3-.1z"/>
<path d="M223.2 89.2v.2v-.1M223.2 98.4v.2v-.1M108.4 119.9h.1M108.4 119.9l-.1 .1M108.4 117.1v.1M108.4 107.9h.1M108.4 107.9h.3v.1M108.4 116.9h.1M108.4 107.6h.1M108.4 107.6v.1M108.4 107.6v.3M108.4 116.9v.3"/>
<path d="M108.5 116.8l-.1 .4M108.5 116.8h.2l-.3 .1M108.5 108h.2M108.5 108h.1M108.5 116.8v.5M108.5 117.2h.2l-.2 .1zM108.5 107.5l.2 .1h-.2zM108.5 107.6v.4M108.5 116.8h.1M108.5 107.5v.5M108.5 119.7h-.1v.8h.1M108.5 119.7h.1"/>
<path d="M108.5 119.9h.1M108.5 119.6v.1M108.5 119.7v.4M108.7 116.9v.3M108.7 107.6v.3M108.7 116.8h.1M108.7 107.5h.1M108.7 117.2v.1M108.7 108h.1M108.8 107.5v.5M108.8 116.8v.5M108.8 118.5h1.3v3.8h-1.3"/>
<path d="M110.1 118.7h-1.6v3.5h1.6M110.7 119.5h62.2M110.7 119.1h62.2M110.7 117.2h62.2M110.7 117.7h62.2M110.7 115.3h62.2M110.7 115.8h62.2M110.7 113.4h62.2M110.7 113.9h62.2M110.7 111.5h62.2M110.7 112h62.2M110.7 109.2h62.2"/>
<path d="M110.7 109.7h62.2M110.7 106.8h62.2M110.7 107.3h62.2M110.7 104.5h62.2M110.7 104.9h62.2M110.7 102.1h62.2M110.7 102.6h62.2M110.7 100.2h62.2M173.6 118.7h1.6v3.5h-1.6M174.8 107.4v.7M174.8 116.7v.6M174.8 117.2h.1"/>
<path d="M174.8 117.2h.2M174.8 107.9h.1M174.8 107.6v.3M174.8 107.9l.2 .1M174.8 107.6h.3M174.8 108h.1M174.9 118.7v-.2h-1.3v3.8h1.3v-.1M174.9 117.1l.1 .1M174.9 116.9h.1l.1 .3M174.9 107.9l.1 .1M174.9 107.7h.1v.2M174.9 116.8h-.1"/>
<path d="M174.9 107.5l-.1 .1M175 116.9l-.1-.1-.1 .4M175 116.8h.1M175 107.5l.1 .5M175.1 116.9h.1M175.1 107.9h.1M175.1 116.8l-.1 .4M175.1 108h-.1M175.1 107.6v.3M175.1 116.9v.3M175.1 107.6v.1M175.1 117.1v.1"/>
<path d="M175.2 119.9h.1M175.2 119.7v.8M175.2 119.9v.6h.1v-.5h-.1M222.9 107.5l.3 .2zM222.9 108l.3-.1zM222.9 107.5l-.1 .2v.2l.1 .1M223.2 107.7v.2v-.1M224.8 118.5h.4v3.8h-.4M225.2 118.6h1.4v3.6h-1.4M225.2 118.7h1.3v3.4h-1.3M225.5 119.6v.6l.1-.1M225.5 119.6h.5v.6"/>
<path d="M225.5 119.6v.3h.2h.3v-.3M225.5 119.7h.1M225.5 119.7h.5M225.6 119.6h.3M225.7 119.7h.2v.4M225.7 119.7h-.1v.4M225.7 119.7v.3M225.8 119.7v.3M226 119.9v.2M83.3 122.7h116.6M107.8 120.4l.1 .1M107.8 120.1v.3"/>
<path d="M107.9 120l-.1 .1M107.9 120h.1M107.9 120.5h.1M107.9 120.3h.3M108 120h.2v.5h-.2zM108 120l-.1 .1M108.2 120.1h.1M108.2 120.5h.1M108.2 120.3v.2M108.2 120.1v.2M108.2 120.1v.3M108.2 120.1l.1 .1"/>
<path d="M108.2 120.2v.3M108.3 120.1h.1M108.3 120h.1v.5h-.1zM108.3 120.3h.1M108.4 120.1h.1M108.4 120.5h.1M108.4 120l.1 .1M108.5 120.1v.1M108.5 120.4v.5M108.5 120.4h.1M108.5 120.9h.1M108.8 122.2v.5"/>
<path d="M108.9 122.3v.4M110.7 121.2h62.2M110.7 121.9h62.2M110.7 122h62.2M110.7 120.9h62.2M111.6 121.8v.2M112.6 121.5l-.2 .1 .2 .2M112.7 121.5l.3 .1-.1 .2h-.2zM113 121.5h.1M113 121.8h.1M113 121.5l.1 .1-.1 .1M113 121.7l.1 .1"/>
<path d="M113.1 121.7l-.1 .1M113.1 121.4v.3M113.1 121.3l-.1 .1M113.1 121.3h.3v.5h-.3zM113.1 121.6h.3M113.4 121.4h.1M113.4 121.4v.2M113.4 121.6v.1M113.4 121.6l.1 .1M113.4 121.4l.1 .2M113.4 121.7h.1M113.5 121.7h.1"/>
<path d="M113.5 121.4v.2M113.5 121.4v.3M113.5 121.6v.1M113.5 121.4h.1M113.5 121.3h.1v.5h-.1zM113.5 121.5v.2zM113.5 121.6h.1M113.6 121.8h.4M113.6 121.3v.5M113.6 121.4h.1M113.6 121.7v.1M113.9 121.4l.3-.2a.33 .33 0 0 0-.4 .3 .33 .33 0 0 0 .4 .4 .33 .33 0 0 1-.3-.2 .33 .33 0 0 1 0-.3z"/>
<path d="M113.9 121.3h-.3M114.2 121.2h1.4a.33 .33 0 0 1 .4 .3 .33 .33 0 0 1-.4 .4M114.3 121.8l.1 .1M114.3 121.7l.2 .1M114.3 122.1h.1M114.3 121.9h.2M114.3 121.7v.1M114.3 121.8v.1M114.3 122h.1M114.3 122.1h.2M114.4 121.8h.1l-.1-.1-.1 .1M114.4 122l-.1 .1 .2-.1"/>
<path d="M114.5 122l-.1 .1M114.5 122.1h.1M114.5 122h.1M114.6 121.1v.1M115.1 120.9l-.5-.1v.3M115.1 121.1l.1 .1M115.2 120.9v.2M115.3 121.9h.3M115.4 121.8h.2l-.1-.1v.2M115.4 121.8h.2M115.4 122.1h.1M115.4 121.8v.1"/>
<path d="M115.4 122h.1M115.4 122.1h.2M115.5 121.8h-.1M115.5 122l-.1 .1 .2-.1M115.6 122l-.1 .1M115.6 122.1h.1M115.6 122h.1M115.8 121.3h.3M116.1 121.3v.5M116.1 121.8h-.3M116.1 121.8h.1M116.1 121.4h.1"/>
<path d="M116.1 121.4v.4M116.2 121.5h1.5M116.2 121.6h1.5M117.7 121.5l.1 .1zM117.7 121.6h.1M117.7 121.5h.1M117.8 121.5h.2M117.8 121.6h.2M117.8 121.5v.1v-.1h.1M117.9 121.6v.1M117.9 121.5v.2M117.9 121.7h.1"/>
<path d="M118 121.7h.1M118 121.6h.1M118 121.5h.1M118 121.5v.2v-.2M118 121.5h.2M118 121.6h.2M118 121.5v.2M118.1 121.7h.1M118.1 121.5h.1M118.1 121.5v.2M118.2 121.9v-.6h1.8v.6M118.2 121.7h.1"/>
<path d="M118.2 121.5h.1M124.9 121.5l-.1 .1 .1 .1M124.9 121.5h.2M124.9 121.8h.1M125.1 121.5h.2v.3l-.2-.2zM125.4 121.5h.1M125.4 121.8h.1M125.4 121.5l.1 .1-.1 .1M137.3 121.5l-.2 .1 .2 .1M137.3 121.5h.2M137.3 121.8h.1M137.5 121.5h.2v.3h-.2z"/>
<path d="M137.8 121.5l.1 .1-.1 .2M145.9 121.5l-.3 .1 .3 .2M146 121.5l.2 .1-.1 .2-.2-.2zM146.2 121.5l.2 .1-.1 .1M146.2 121.8h.1M158.3 121.5l-.3 .1 .3 .2M158.4 121.5l.2 .1-.1 .2h-.1zM158.6 121.5h.1M158.6 121.8h.1M158.7 121.5l.1 .1-.1 .1M170.7 121.5l-.3 .1 .3 .2M170.8 121.5l.2 .1-.1 .2h-.1z"/>
<path d="M171 121.5l.2 .1-.2 .2M174.7 122.3v.4M174.8 122.3v.4M175.2 120l-.1 .1M175.2 120.1h.1M175.2 120.5h.1M175.2 120.3h.1M175.3 120.1h.1M175.4 120.1v.2M175.4 120.3v.2M175.4 120.5h.1M175.4 120.1v.4"/>
<path d="M175.4 120.1h.1M175.4 120.1v.3M175.4 120.2v.3M175.5 120.3h.2M175.7 120h.1M175.7 120v.5M175.7 120h-.2v.5h.2M175.7 120v.1M175.7 120l.1 .1M175.7 120.5h.1M175.8 120.4l-.1 .1M175.8 120.1v.3"/>
<path d="M205.9 122.7h42M225.2 122h.1M225.2 121.2h.8M225.3 121.9l-.1 .1M225.3 121.4v.5M225.5 120.3l.1 .2M225.5 120.7v.1M225.6 120.4l-.1 .5M225.6 120.5h.4v.4M225.6 120.4l-.1-.1v.6h.5M225.6 120l-.1 .3M225.6 120.5h.1"/>
<path d="M225.7 120.5h.1M225.7 120h.1M225.7 120.4h.1M225.8 120h.1M225.9 120.5h-.3M225.9 120l-.3 .1M225.9 120l.1 .3M225.9 120v.1M225.9 121.3l-.6 .1M225.9 120.1l.1 .1M226 120.4v.1M226 120.3l-.1 .1"/>
<path d="M226 121.2h-.5M226 121.2h.1M226 121.2l-.1 .1M226 120.1v1.1M226 120.3v.9M226 120.7h.1M226 120.9h.1M226 120.3l-.1 .2M226.1 120.7h.1M226.1 120.8h.1M226.1 120.7v.1M102.3 154.2l-.1 .1"/>
<path d="M102.8 150.6h10.4v7.8h-10.4M102.8 149.9v4.3h-1l2.2 .7h-1.2v4.2M103.2 150.6l-.4 .4M105.9 150.6l-3.1 3.1M108.5 150.6l-5.7 5.7M109.5 160h.1M109.5 160v.4M109.5 159.9v.5h.3l.1-.1M109.6 159.9h.2v.3h-.2zM110 159.7v.9M110 158.4v2.2M110.1 159.1l.2 .2"/>
<path d="M110.1 159.1h.1M110.3 159.2l.2 .2 .1 1.4 1.7 .1 .1 .2M110.3 159.2h.1M110.3 159.2v2.6l.3 .3M110.4 158.6l-.3 .2v3.5h2.3M110.5 159.7l.1 .2M110.5 159.9h.3M110.6 159.9v.2h-.1M110.6 159.9v.6l-.1 .1M110.8 159.9v.1M110.8 159.9v.6h-.3M110.8 160l-.2 .1"/>
<path d="M111.2 150.6l-7.8 7.8M112.6 158.4l-.2 .1-2 .1M113.2 151.3l-7.1 7.1M113.2 154l-4.4 4.4M113.2 156.6l-1.8 1.8M174.5 158.4l.2 .2h1.9l.3 .2 .1 3.5h-2.4M175.1 150.6l-1.2 1.2M176.3 159.9v.2h.1l.2 .3M176.6 159.9h-.3v.6h.3M176.6 159.7l-.1 .2M176.8 159.2l-.2 .2-.1 1.4-1.7 .1-.2 .2M176.8 159.2h.1"/>
<path d="M176.8 159.2l-.1 2.6-.3 .3M176.9 159.1l-.1 .2M177 159.1h.1M177.1 159.7v.9M177.1 158.4v2.2M177.2 159.9h.3v.5h-.3M177.2 159.9v.3h.3v-.3M177.5 160h.1M177.6 160h.1M177.6 160v.4M177.8 150.6l-3.9 3.9M180.5 150.6l-6.6 6.5"/>
<path d="M183.1 150.6l-7.8 7.8M184.2 154.9l-3.5 3.5M184.3 150.6h-10.4v7.8h10.4M184.3 149.9v4.3h1l-2.2 .7h1.2v4.2M184.3 152.1l-6.3 6.3M184.3 157.4l-1 1M184.9 154.2l-.2 .2M109.5 160.3v.1M109.5 160.4h.1M109.5 160.3l.1 .1M109.6 160.1l-.1 .2M109.8 160.1l.1 .2"/>
<path d="M110.1 160.6h.1M110.1 160.4l-.1 .2M110.3 161.1h2.1M110.6 160.1v.3h-.1M110.7 162.1h1.6l.1 .2M110.8 160.4h.1M110.8 160.1v.3h-.2M112.4 161.1h.1M112.4 162.3h.1M174.6 161.1h.1M174.6 162.3h.1M174.6 161.1h2.2"/>
<path d="M176.3 160.4h-.1M176.3 160.1v.3h.1M176.4 162.1h-1.6l-.2 .2M176.4 160.4h.1M176.5 160.5l.1 .1M176.6 160.1h-.1v-.2v.6M177 160.6h.1M177 160.4l.1 .2M177.2 160.3v.1M177.2 160.1v.2M177.5 160.1v.2M177.5 160.3v.1"/>
<path d="M177.5 160.4h.1M177.6 160.3v.1"/>
<circle cx="135.5" cy="44.5" r=".14"/>
<circle cx="135.5" cy="42.3" r=".1"/>
<circle cx="222.4" cy="50.8" r=".33"/>
<circle cx="222.4" cy="51.8" r=".33"/>
<circle cx="222.4" cy="59" r=".33"/>
<circle cx="222.4" cy="59" r=".2"/>
<circle cx="222.4" cy="51.8" r=".2"/>
<circle cx="222.4" cy="50.8" r=".2"/>
<circle cx="222.4" cy="59" r=".12"/>
<circle cx="222.4" cy="51.8" r=".12"/>
<circle cx="222.4" cy="50.8" r=".12"/>
<circle cx="222.4" cy="51.8" r=".14"/>
<circle cx="222.4" cy="59" r=".14"/>
<circle cx="222.4" cy="50.8" r=".14"/>
<circle cx="226.1" cy="54.4" r="2.06"/>
<circle cx="226.1" cy="54.4" r=".67"/>
<circle cx="98.3" cy="61.8" r=".12"/>
<circle cx="98.3" cy="62.3" r=".12"/>
<circle cx="98.3" cy="62.9" r=".12"/>
<circle cx="98.3" cy="62.3" r=".07"/>
<circle cx="98.3" cy="62.9" r=".07"/>
<circle cx="98.3" cy="61.8" r=".14"/>
<circle cx="98.3" cy="62.3" r=".14"/>
<circle cx="98.3" cy="62.9" r=".14"/>
<circle cx="98.7" cy="61.8" r=".07"/>
<circle cx="98.7" cy="62.4" r=".07"/>
<circle cx="98.7" cy="62.4" r=".05"/>
<circle cx="98.7" cy="61.8" r=".05"/>
<circle cx="99" cy="62.9" r=".12"/>
<circle cx="99" cy="61.8" r=".12"/>
<circle cx="99" cy="62.3" r=".12"/>
<circle cx="99" cy="61.8" r=".07"/>
<circle cx="99" cy="62.3" r=".07"/>
<circle cx="99" cy="62.9" r=".07"/>
<circle cx="99" cy="61.8" r=".14"/>
<circle cx="99" cy="62.3" r=".14"/>
<circle cx="99" cy="62.9" r=".14"/>
<circle cx="222.9" cy="61.6" r=".33"/>
<circle cx="222.9" cy="70.8" r=".33"/>
<circle cx="222.9" cy="70.8" r=".2"/>
<circle cx="222.9" cy="61.6" r=".2"/>
<circle cx="222.9" cy="61.6" r=".12"/>
<circle cx="222.9" cy="70.8" r=".12"/>
<circle cx="223" cy="61.6" r=".2"/>
<circle cx="96.8" cy="91.1" r=".1"/>
<circle cx="97.1" cy="91.1" r=".1"/>
<circle cx="97.4" cy="91.1" r=".1"/>
<circle cx="99" cy="90.6" r=".07"/>
<circle cx="99" cy="91.5" r=".07"/>
<circle cx="101" cy="91.8" r=".29"/>
<circle cx="101" cy="91.2" r=".29"/>
<circle cx="101" cy="90.6" r=".29"/>
<circle cx="101" cy="90.6" r=".22"/>
<circle cx="101" cy="91.2" r=".22"/>
<circle cx="101" cy="91.8" r=".22"/>
<circle cx="222.9" cy="89.3" r=".33"/>
<circle cx="222.9" cy="80" r=".33"/>
<circle cx="222.9" cy="98.5" r=".33"/>
<circle cx="222.9" cy="98.5" r=".2"/>
<circle cx="222.9" cy="89.3" r=".2"/>
<circle cx="222.9" cy="80" r=".2"/>
<circle cx="222.9" cy="89.3" r=".12"/>
<circle cx="222.9" cy="98.5" r=".12"/>
<circle cx="222.9" cy="80" r=".12"/>
<circle cx="222.9" cy="107.8" r=".33"/>
<circle cx="222.9" cy="107.8" r=".2"/>
<circle cx="222.9" cy="107.8" r=".12"/>
<circle cx="112.8" cy="121.6" r=".2"/>
<circle cx="112.8" cy="121.6" r=".14"/>
<circle cx="112.8" cy="121.6" r=".1"/>
<circle cx="125.2" cy="121.6" r=".2"/>
<circle cx="125.2" cy="121.6" r=".14"/>
<circle cx="125.2" cy="121.6" r=".1"/>
<circle cx="137.6" cy="121.6" r=".2"/>
<circle cx="137.6" cy="121.6" r=".14"/>
<circle cx="137.6" cy="121.6" r=".1"/>
<circle cx="146.1" cy="121.6" r=".2"/>
<circle cx="146.1" cy="121.6" r=".14"/>
<circle cx="146.1" cy="121.6" r=".1"/>
<circle cx="158.4" cy="121.6" r=".2"/>
<circle cx="158.4" cy="121.6" r=".14"/>
<circle cx="158.4" cy="121.6" r=".1"/>
<circle cx="170.8" cy="121.6" r=".2"/>
<circle cx="170.8" cy="121.6" r=".14"/>
<circle cx="170.8" cy="121.6" r=".1"/>
<circle cx="225.8" cy="120.3" r=".12"/>
<circle cx="225.8" cy="120.3" r=".1"/>
<circle cx="225.8" cy="120.3" r=".24"/>
</g>
<!-- layer: ANNOTATIONS -->
<g fill="none" stroke="#000" stroke-width=".25">
<path d="M28 12.6h5.4M28.6 12.6v4.8M30.6 10h3M33.6 9.3v2M37.2 9.3v5.9M37.2 10h3M28 26.5h5.8M28.6 20.5v6M145.7 36.2h-1.5l-5 .8M218.9 35h1.4M221.7 34.5v4.6M230.2 34.5v15"/>
<path d="M231.6 35h1.4M27.2 52h6.1M27.7 52v5.5M30.4 49.7h2.9M33.3 49v2M35.9 49v3.9M35.9 49.7h3M86.9 58.5h1.5l8.4 3.4M100.2 46.7h1.4M103 46.2v3.3M110.6 46.2v12.6M112 46.7h1.4"/>
<path d="M170 46.7h1.4M172.8 46.2v12.6M178.2 46.2v3.3M179.6 46.7h1.5M222.4 49.5h37.7M230.9 59.5h13.6M230.9 50.2h13.6M244.1 51.6v1.4M244.1 56.7v1.4M245.5 46.7h-1.4v1.4M259.6 50.9v31.9M27.2 66.3h6.1"/>
<path d="M27.7 60.9v5.4M95.1 68.6h1.5l10.1 4.7M101.3 77.7h1.4l3.1 5.4M222.4 62.1h27.8M244.1 63.5v1.4h-1.5M249.8 63.5v25.6M28.6 92.1h4.9M29.2 92.1v4.8M29.4 90.5h3M32.4 89.8v2M35 89.8v3.9M35 90.5h3"/>
<path d="M83.6 92.4h15.8M84.3 93.5v12.1M86.9 85.3h1.5l6.5 4.8M90.1 83.1h3.2M94.1 82.4v4.8M95.1 82.4v4.8M95.9 83.1h.8M98.3 98.8h1.4M98.3 95.6h1.4M99 94v.8M99 99.6v.8M101.3 83.1h.8"/>
<path d="M102.8 82.4v5.1M104 83.1h3.5M249.8 95.7v25.6M259.6 89.4v31.9M28.6 105.3h4.9M29.2 100.2v5.1M84.3 109.5v12M118.2 123.5l-4.8 4.6h-1.4M138.6 139.2h11.1M213 138.9h12.6M229.3 123.5l4.8 4.6h1.4M238.8 122.7h11.4"/>
<path d="M252.6 122.7h7.5M99 158.4h7.8M99.4 155.6v1.4M113.2 159.1v9.7M173.9 159.1v9.7M209.8 142.4h19.7v8.3h-19.7zM209.8 145.6h19.7M209.8 148.1h19.7M219.9 145.6v5.1M99 162.3h10.4M99.4 163.7v1.4M109.6 165.4h1.4"/>
<path d="M112.4 163v2.9M114.6 165.4h1.4M114.6 168.4h19.7M137.7 177.4h12.6M152.8 168.4h19.7M171.1 165.9h1.4M174.6 163v3.3M176 165.9h1.5M177.1 161.4v7.4M178.5 168.4h1.5"/>
</g>
<g fill="#000" stroke="#000" stroke-width=".2">
<path d="M28.6 12.6l.2 1.1h-.4zM32.4 9.9l1.2 .1-1.2 .2zM37.2 10l1.1-.1v.3zM28.4 25.3h.4l-.2 1.2zM137.8 37.2l1.4-.4 .1 .4zM220.3 34.8l1.4 .2-1.4 .2zM230.2 35l1.4-.2v.4zM27.7 52.1l.2 1.1h-.4zM32.2 49.6l1.1 .1-1.1 .2zM35.9 49.7l1.2-.1v.3zM101.6 46.4l1.4 .3-1.4 .2zM110.6 46.7l1.4-.3v.5z"/>
<path d="M171.4 46.4l1.4 .3-1.4 .2zM178.2 46.7l1.4-.3v.5zM243.8 58.1h.5l-.2 1.4zM244.1 50.2l.2 1.4h-.5zM243.8 48.1h.5l-.2 1.4zM259.6 49.5l.3 1.4h-.5zM27.5 65.2h.4l-.2 1.1zM96.9 61.7l1.2 .8-1.4-.3zM106.8 73.1l1.2 .8-1.4-.4zM244.1 62.1l.2 1.4h-.5zM249.8 62.1l.2 1.4h-.5zM29.2 92.1l.2 1.1h-.4z"/>
<path d="M31.3 90.3l1.1 .2-1.1 .2zM35 90.5l1.1-.2v.4zM84.3 92.4l.2 1.1h-.3zM93.3 83l.8 .1-.8 .1zM95.1 89.9l1 1.1-1.3-.7zM95.1 83.1l.8-.1v.2zM98.9 94.8h.2l-.1 .8zM99 98.8l.1 .8h-.2zM102.1 83l.8 .1-.8 .1zM102.8 83.1l1.2-.2v.4zM107.5 82.9l1.2 .2-1.2 .2zM29 104.1h.4l-.2 1.2z"/>
<path d="M84.2 121.5h.3l-.2 1.2zM118 123.4l1.2-.8-.8 1.1zM228.3 122.6l1.2 .8-.4 .3zM249.5 121.3h.5l-.2 1.4zM259.4 121.3h.5l-.3 1.4zM99.2 157h.5l-.3 1.4zM99.4 162.3l.3 1.4h-.5zM111 165.2l1.4 .2-1.4 .2zM113.2 165.4l1.4-.2v.4zM113.2 168.4l1.4-.3v.5zM172.5 165.6l1.4 .3-1.4 .2zM172.5 168.1l1.4 .3-1.4 .2z"/>
<path d="M174.6 165.9l1.4-.3v.5zM177.1 168.4l1.4-.3v.5z"/>
</g>
<!-- layer: SECTION CUTS -->
<g fill="none" stroke="#000" stroke-width=".25">
<path d="M142.2 53.9v1.6M142.2 57v8M150.8 47.1h-8.6v5.2M142.2 66.6v1.6M142.2 69.7v8M142.2 79.3v1.6M142.2 82.4v8M142.2 92v1.6M142.2 95.1v8M113.2 106h-10v8.6M114.8 106h1.6M118 106h7.9"/>
<path d="M127.5 106h1.6M130.7 106h7.9M140.2 106h1.6M142.2 104.7v1.6M142.2 107.8v8M142.2 117.4v1.6M143.4 106h7.9M152.9 106h1.6M156.1 106h7.9M165.6 106h1.6M168.8 106h9.9v8.6M142.2 120.5v5.2h8.6"/>
</g>
<path d="M150.8 46.7l2.7 .4-2.7 .5zM102.8 114.6h.9l-.5 2.7zM178.3 114.6h.9l-.5 2.7zM150.8 125.3l2.7 .4-2.7 .5z" fill="#000" stroke="#000" stroke-width=".2"/>
<!-- layer: ANNOTATIONS -->
<path d="M28.6 25.3h.1M28.9 26.5h.1M27.7 66.3h.1M34.4 92.6h.1M29.2 105.3h.1M29.2 104.1h.1" fill="none" stroke="#000" stroke-width=".2"/>
<!-- layer: DETAILS -->
<g fill="none" stroke="#000" stroke-width=".25">
<path d="M35.1 13.5a1.14 1.14 0 0 0-.3-1.7 .99 .99 0 0 0-1.1 .3 .99 .99 0 0 0-.1 1.1 1.05 1.05 0 0 0 .7 .9 2.82 2.82 0 0 1 2.6 2.2M36.8 16.3a6.5 6.5 0 0 1-.8 5.8 4.3 4.3 0 0 1-2.1 1.3M33.7 25.9a1.05 1.05 0 0 0 .3 1.2 1.05 1.05 0 0 0 1.3 0l.3-.5M33.9 23.4l-.3 .2v.5l1.5 1 .4 .8 .1 .6M35.6 26.6h.1M35 52.9a1.19 1.19 0 0 0-.4-1.8 1.02 1.02 0 0 0-1.1 .3 1.02 1.02 0 0 0-.1 1.2 1.08 1.08 0 0 0 .7 .9 3.4 3.4 0 0 1 2.9 3.7 5.7 5.7 0 0 1-1.6 5l-1.9 .9-.1 .5 .2 .3M33.4 65.7l.2 .8 .2 .4M33.6 63.9l1.3 .9 .3 .5 .2 1M33.8 66.9l.3 .2M35.4 66.3a.9 .9 0 0 1-1.3 .8M32.5 92.6a.96 .96 0 0 0 .6 1.4M33.1 94l1.6 .3"/>
<path d="M34.7 94.3l.3 .4v11.7l-.3 .2-1.6-.1-.2-.5v-.6M34.7 92.1l-.1 .2-.3 .4M34.7 91.8a.92 .92 0 0 0-.8-.8 .92 .92 0 0 0-.9 .5l-.5 1.1M34.7 91.8v.3M33.4 104.8l-.5 .3v.3M33.4 104.8l.4 .5"/>
</g>
<!-- layer: TITLE BLOCK -->
<g fill="none" stroke="#000" stroke-width=".25">
<path d="M3.2 3.3h272.6v209.4h-272.6zM60.3 3.3v160.7h-57.1M235 8.2h36v10.4h-36zM235 15.1h36M244.5 11.7h26.5M244.5 8.2v10.4M22.8 37.8h17.9M3.2 40.1h57.1M3.2 79.7h57.1M22.8 77.2h17.9M3.2 118.8h57.1M22.8 114.7h17.8"/>
<path d="M3.2 126.8h57.1M3.2 131h57.1M3.2 122.7h57.1M28.4 122.7v41.3M29.5 131.9h2.4v2.4h-2.4zM29.5 136.1h2.4v2.3h-2.4zM29.5 140h2.4v2.3h-2.4zM3.2 143.3h57.1M3.2 147.5h57.1M29.5 149h2.3v2.3h-2.3zM29.5 152.9h2.3v2.3h-2.3zM29.5 156.8h2.3v2.3h-2.3z"/>
<path d="M29.5 144.3h2.4v2.3h-2.4zM41.7 144.3h2.4v2.3h-2.4zM29.5 160.7h2.3v2.3h-2.3zM3.2 196.3h167.8M3.2 192.1h167.8v20.6M29.6 192.1v20.6M71.1 192.1v20.6M90.3 192.1v20.6M3.2 208.6h67.9M3.2 204.4h67.9M3.2 200.4h67.9M209.6 207h43.2"/>
<path d="M230.9 201.3v11.4M252.8 201.3v11.4M275.8 201.3h-66.2v11.4"/>
</g>
<!-- layer: 0 -->
<path d="M257.8 11.7v6.9" fill="none" stroke="#000" stroke-width=".25"/>
<text font-size="7.2" x="227.2" y="195.5">RAPIDSLAT</text>
<g font-size="2.4">
<text x="245.7" y="11.1">STANDARD MAX. VALUES</text>
<text x="236.6" y="12.7">MODEL</text>
<text x="238.1" y="17.8">611</text>
<text x="248.1" y="14.4">WIDTH</text>
<text x="250.5" y="17.8">30'</text>
<text x="260.7" y="14.4">HEIGHT</text>
<text x="263.8" y="17.8">20'</text>
<text x="22.8" y="37.3">C-187 SLAT DETAIL</text>
<text x="22.8" y="76.8">C-275 SLAT DETAIL</text>
<text x="22.8" y="114.3">F-265 SLAT DETAIL</text>
<text x="7.6" y="125.6">OPENING WIDTH</text>
<text x="26.1" y="121.4">OPTIONS</text>
<text x="7.6" y="129.8">OPENING HEIGHT</text>
<text x="7.9" y="133.9">SLAT OPTIONS</text>
<text x="32.9" y="134">C-187</text>
<text x="32.8" y="142">F-265</text>
<text x="32.9" y="138.1">C-275</text>
<text x="7.5" y="146.3">GUIDE OPTIONS</text>
<text x="32.9" y="146.3">E GUIDE</text>
<text x="45.2" y="146.3">Z GUIDE</text>
<text x="7.5" y="150.6">HOOD OPTIONS</text>
<text x="32.7" y="154.9">INTERIOR ROUND</text>
<text x="32.8" y="151.1">INTERIOR OCTOGON</text>
<text x="32.7" y="158.8">INTERIOR SQUARE</text>
<text x="32.7" y="162.7">EXTERIOR SLOPED</text>
<text x="8.4" y="195.2">COMPONENT</text>
<text x="42.9" y="195.1">MATERIAL</text>
<text x="73.7" y="195">OPERATION</text>
<text x="91.7" y="195.2">NOTES:</text>
<text x="11.4" y="203.2">CURTAIN</text>
<text x="13" y="199.2">HOOD</text>
<text x="36.9" y="199.1">24 GA. GALVANIZED STEEL</text>
<text x="45.2" y="203.3">ALUMINUM</text>
<text x="72.8" y="201.7">MOTOR LH 208V</text>
<text x="91.8" y="199.1">1. WINDLOAD 20 P.S.F</text>
<text x="210.4" y="203.6">DWG. NO.</text>
<text x="221.7" y="199.8">611 ADVANCED ROLLING STEEL SERVICE DOOR</text>
<text x="231.4" y="203.4">DATE:</text>
<text x="12.2" y="207.3">GUIDES</text>
<text x="43.3" y="207.2">STEEL ANGLES</text>
<text x="71.8" y="204.5">1-PHASE 60HZ VIA</text>
<text x="73" y="207.3">TRANSFORMER</text>
<text x="210.3" y="209.1">SHEET</text>
<text x="231.6" y="209">BY:</text>
<text x="9.8" y="211.5">BOTTOM BAR</text>
<text x="43.1" y="211.6">STEEL ANGLES</text>
<text x="71.6" y="210.2">(190-207 V RANGE)</text>
</g>
<text font-size="2.2" x="260.1" y="192.7">®</text>
<g font-size="2.1">
<text x="25.2" y="10.8">17/32&quot;</text>
<text x="25.8" y="19.2">1 7/8&quot;</text>
<text x="26.2" y="50.5">7/8&quot;</text>
<text x="25" y="59.9">2 3/4&quot;</text>
<text x="25.2" y="91.2">5/8&quot;</text>
<text x="26.4" y="99.1">2 5/8&quot;</text>
</g>
<g font-size="2">
<text x="234.2" y="35.7">PROJECTION</text>
<text x="147" y="36.8">TRANSFORMER (14&quot; X 16&quot;)</text>
<text x="104.8" y="47.4">1'-6&quot;</text>
<text x="154.4" y="47.9">B</text>
<text x="173.5" y="47.4">1'-0&quot;</text>
<text x="246.6" y="47.4">1 1/2&quot;</text>
<text x="75.8" y="59.2">JUNCTION</text>
<text x="81.4" y="61.6">BOX</text>
<text x="239.6" y="65.6">6&quot;</text>
<text x="81.6" y="69.4">HAND CHAIN</text>
<text x="97" y="77">2'-0&quot;</text>
<text x="95.7" y="79.4">(REF)</text>
<text x="97" y="83.8">1'-4&quot;</text>
<text x="71.8" y="85.8">THREE PHASE</text>
<text x="72.1" y="88.2">CONTROLLER</text>
<text x="255.8" y="88">HEIGHT</text>
<text x="256.5" y="85.6">TOTAL</text>
<text x="76.1" y="90.6">(14&quot; X 16&quot;)</text>
<text x="245.2" y="91.9">OPENING</text>
<text x="246" y="94.3">HEIGHT</text>
<text x="82.4" y="106.8">5'-0&quot;</text>
<text x="89.5" y="104.7">REQUIRED</text>
<text x="89.6" y="102.3">6&quot; CLEARANCE</text>
<text x="81.4" y="109.2">(REF.)</text>
<text x="102.7" y="119.9">A</text>
<text x="178.2" y="119.9">A</text>
<text x="71.3" y="131">(ALSO SERVES AS WEATHERSTRIPPING)</text>
<text x="73.5" y="128.6">WIRELESS MONITORED SAFETY EDGE</text>
<text x="154.4" y="126.5">B</text>
<text x="236.7" y="128.8">FINISHED FLOOR</text>
<text x="138.6" y="138.7">ELEVATION</text>
<text x="213" y="138.5">SECTION B-B</text>
<text x="210.6" y="150">12&quot; X 14&quot;</text>
<text x="212.7" y="147.6">MIN.</text>
<text x="213.5" y="144.7">PROJECTION</text>
<text x="220.4" y="150">26&quot; X 28&quot;</text>
<text x="222.1" y="147.6">MAX.</text>
<text x="95.8" y="161">5 13/16&quot;</text>
<text x="117.1" y="166.1">1/2&quot;</text>
<text x="166.4" y="166.6">1/2&quot;</text>
<text x="135.5" y="169.1">OPENING WIDTH</text>
<text x="181.3" y="169.1">4 1/2&quot;</text>
<text x="137.7" y="176.9">SECTION A-A</text>
</g>
</svg>
